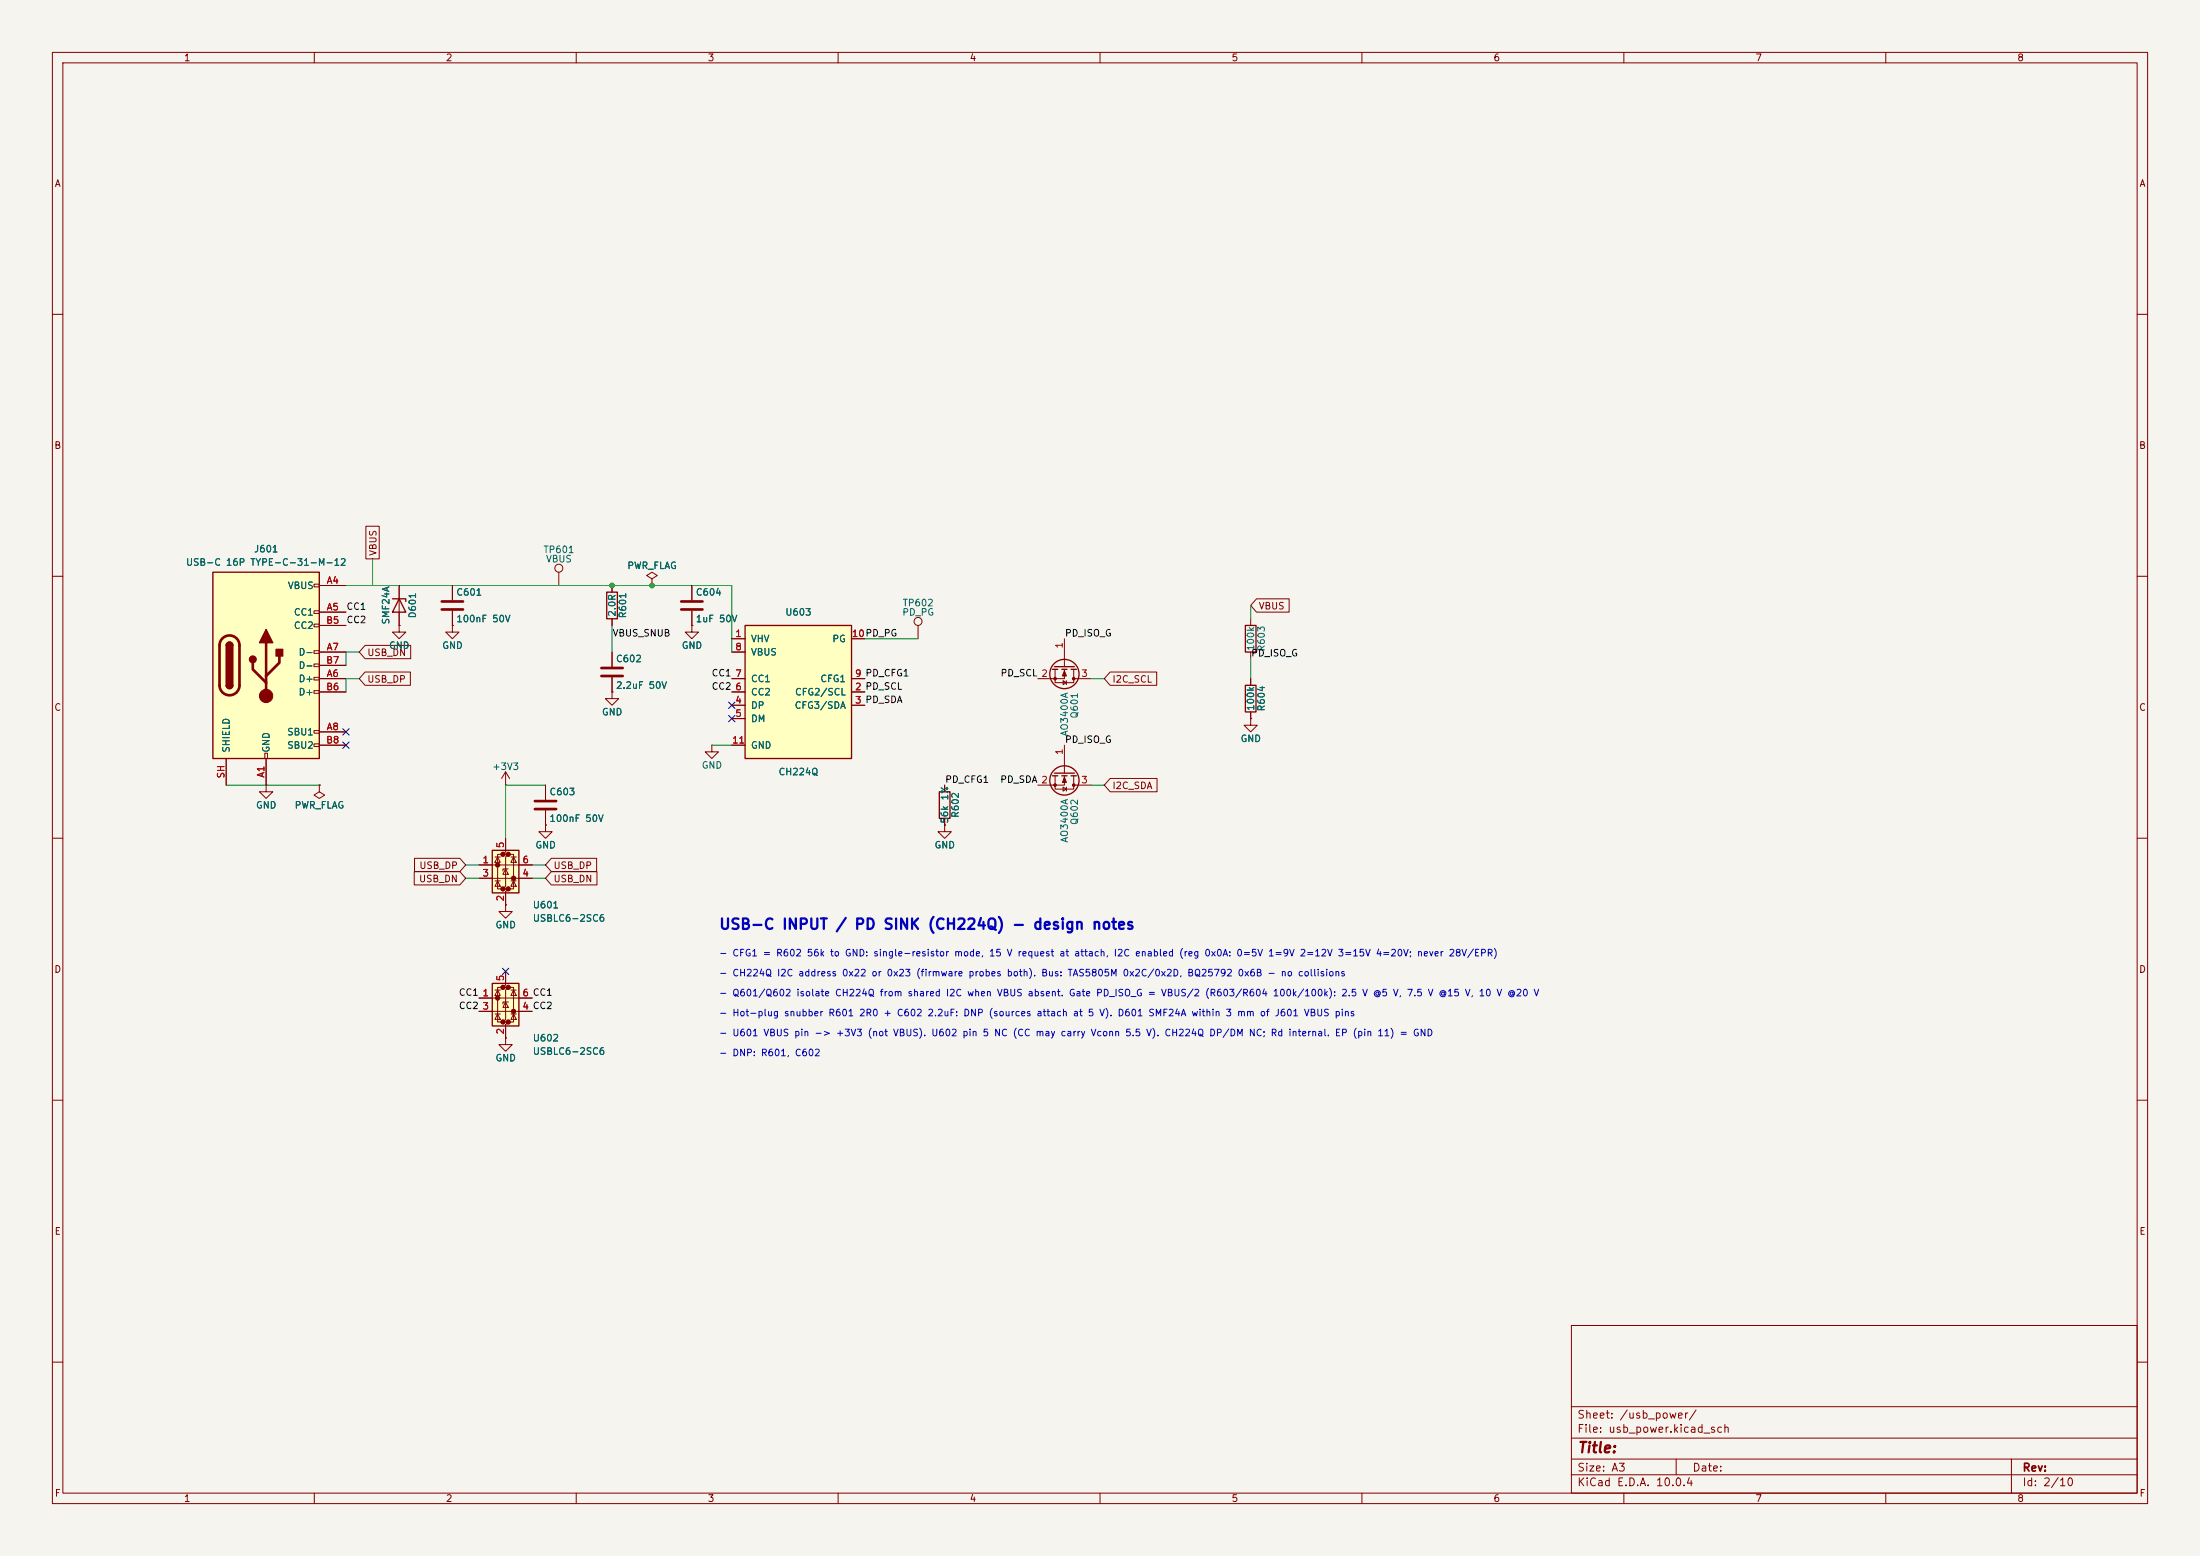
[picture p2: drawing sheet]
<svg xmlns="http://www.w3.org/2000/svg" width="420mm" height="297mm" viewBox="0 0 420 297" stroke-linecap="round" stroke-linejoin="round" font-family="sans-serif">
<path d="M0 0h420v297h-420z" fill="#f5f4ef" stroke="#f5f4ef" stroke-width=".19"/>
<g fill="none" stroke="#840000" stroke-width=".19">
<path d="M10 10h400v277h-400zM12 12h396v273h-396zM60 10v2M110 10v2M160 10v2M210 10v2M260 10v2M310 10v2M360 10v2M10 60h2M408 60h2M10 110h2"/>
<path d="M76.2 119.4v1.3h1.3l-1.3 1.2-1.3-1.2h1.3M76.2 119.4h.1M76.2 111.8v7.6M86.4 119.4v1.3h1.2l-1.2 1.2-1.3-1.2h1.3M86.4 119.4h.1M86.4 111.8v2.8M86.4 116.6v2.8M408 110h2M116.8 124.5v2.8M116.8 129.3v2.8M201.4 127.8v2.5h3.6v-2.5M202.9 129.9l.7 .4-.7 .4z"/>
<path d="M203.2 127.8v1.7h-5.1M203.2 121.9v5.4M203.6 129.9v.8M205 129.5h3.3M10 160h2M408 160h2M96.5 198.1v1.3h1.3l-1.3 1.3-1.3-1.3h1.3M96.5 198.1h.1M10 210h2M408 210h2M300 253h108v32h-108zM10 260h2"/>
<path d="M300 278.5h108M300 274.5h108M300 268.5h108M320 278.5v3M384 278.5v6.5M408 260h2M60 285v2M110 285v2M160 285v2M210 285v2M260 285v2M300 281.5h108"/>
<path d="M310 285v2M360 285v2"/>
</g>
<g fill="none" stroke="#840000" stroke-width=".25">
<path d="M74.9 114.3h2.6v.5M76.2 114.3l1.3 2.5h-2.6zM200.9 127.8h1M201.3 127.3h3.8M202.7 127.8h1M204.5 127.8h1"/>
<circle cx="203.2" cy="128.7" r="2.79"/>
</g>
<g fill="#840000" stroke="#840000" stroke-width=".19">
<path d="M203.2 128l.4 1h-.8z"/>
<circle cx="205" cy="129.5" r=".25"/>
<circle cx="201.4" cy="129.5" r=".25"/>
</g>
<path d="M84.3 114.8h4.1M84.3 116.3h4.1M114.8 127.5h4.1M114.8 129h4.1" fill="none" stroke="#840000" stroke-width=".51"/>
<path d="M40.6 109.2h20.4v35.6h-20.4z" fill="#ffffc2"/>
<g fill="none" stroke="#840000" stroke-width=".19">
<path d="M59.9 111.5h1.1v.5h-1.1zM59.9 116.6h1.1v.5h-1.1zM59.9 119.1h1.1v.5h-1.1zM61 111.8h5M61 116.8h5M61 119.4h5M106.7 109.2v2.6M116.8 111.8v1.2M116.8 118.1v1.3M124.5 110.5l1-.6-1-.7-1.1 .7 1.1 .6v1.3M124.5 111.8h.1M132.1 111.8v2.8"/>
<path d="M132.1 116.6v2.8M238.8 118.1v1.3M59.9 124.2h1.1v.5h-1.1zM59.9 126.7h1.1v.6h-1.1zM59.9 129.3h1.1v.5h-1.1zM59.9 131.8h1.1v.5h-1.1zM59.9 139.4h1.1v.6h-1.1zM61 129.5h5M61 124.5h5M61 139.7h5M61 132.1h5M61 127h5"/>
<path d="M116.8 132.1v1.3h1.3l-1.3 1.2-1.2-1.2h1.2M116.8 132.1h.1M238.8 137.2v1.2h1.2l-1.2 1.3-1.3-1.3h1.3M238.8 137.2h.1M238.8 124.5v1.2M238.8 129.5v1.3M238.8 135.9v1.3M43.2 144.8v5.1M50.5 143.8h.6v1h-.6zM50.8 144.8v5.1M59.9 142h1.1v.5h-1.1zM61 142.2h5"/>
<path d="M135.9 142.2v1.3h1.3l-1.3 1.3-1.3-1.3h1.3M135.9 142.2h.1M180.3 157.5v1.3h1.3l-1.3 1.2-1.2-1.2h1.2M180.3 157.5h.1M180.3 149.9v1.2M180.3 156.2v1.3"/>
<circle cx="106.7" cy="108.5" r=".76"/>
</g>
<path d="M40.6 109.2h20.4v35.6h-20.4zM115.8 113h2.1v5.1h-2.1zM237.7 119.4h2.1v5.1h-2.1zM43.2 123.2a.64 .64 0 0 1 .6-.6 .64 .64 0 0 1 .6 .6M43.2 130.8a.64 .64 0 0 0 .6 .6 .64 .64 0 0 0 .6-.6M237.7 130.8h2.1v5.1h-2.1zM179.3 151.1h2.1v5.1h-2.1z" fill="none" stroke="#840000" stroke-width=".25"/>
<path d="M130 114.8h4.1M130 116.3h4.1M42.5 121.9a1.9 1.9 0 0 1 2-.5 1.9 1.9 0 0 1 1.2 1.8v7.6a1.91 1.91 0 0 1-1.9 1.9 1.91 1.91 0 0 1-1.9-1.9v-7.8l.2-.6zM48.3 126.5v1.3l2.5 2.5M50.8 122.7v10.1M53.3 125.2v1.3l-2.5 2.5" fill="none" stroke="#840000" stroke-width=".51"/>
<g fill="#840000" stroke="#840000" stroke-width=".25">
<path d="M43.2 123.2h1.2v7.6h-1.2z"/>
<path d="M43.4 122.7a.64 .64 0 0 1 .7-.1 .64 .64 0 0 1 .3 .6h-1.2z"/>
<path d="M43.2 130.8h1.2a.64 .64 0 0 1-.6 .6 .64 .64 0 0 1-.6-.6z"/>
<path d="M50.8 120.1l1.3 2.6h-2.6z"/>
<path d="M52.7 124h1.3v1.2h-1.3z"/>
<circle cx="48.3" cy="125.9" r=".63"/>
</g>
<circle cx="50.8" cy="132.8" r="1.27" fill="#840000" stroke="#840000" stroke-width=".19"/>
<path d="M94 187.7h5.1v8.1h-5.1z" fill="#ffffc2"/>
<g fill="#840000" stroke="#840000" stroke-width=".51">
<circle cx="95" cy="190.5" r=".25"/>
<circle cx="96" cy="188.5" r=".25"/>
<circle cx="96" cy="195.1" r=".25"/>
<circle cx="97" cy="188.5" r=".25"/>
<circle cx="97" cy="195.1" r=".25"/>
<circle cx="98" cy="193" r=".25"/>
</g>
<g fill="none" stroke="#840000" stroke-width=".19">
<path d="M50.8 149.9v1.2h1.3l-1.3 1.3-1.3-1.3h1.3M50.8 149.9h.1M61 149.9v1.2l1 .7-1 .6-1.1-.6 1.1-.7M61 149.9h.1M96.5 149.9h.1M96.5 147.3v2.6M96.5 147.3l-.7 1.3M96.5 147.3l.8 1.3M104.1 157.5v1.3h1.3l-1.3 1.2-1.2-1.2h1.2M104.1 157.5h.1M104.1 149.9v2.8M104.1 154.7v2.8"/>
<path d="M201.4 148.1v2.5h3.6v-2.5M202.9 150.2l.7 .4-.7 .4zM203.2 148.1v1.8h-5.1M203.2 142.2v5.4M203.6 150.2v.8M205 149.9h3.3M96.5 172.7v1.3h1.3l-1.3 1.3-1.3-1.3h1.3M96.5 172.7h.1M91.4 190.5h10.2M91.4 193h10.2M94.5 193.5h1M94.5 189h1"/>
<path d="M95 189l.5 1h-1zM95 193.5l.5 1.1h-1zM96 188.5h-1v6.6h1M96.5 185.4v2.6l-.5 .5h1l-.5 .5v5.6l-.5 .5h1l-.5 .5v2.5M96.5 191.3l.5 1h-1zM97 191.3h-1v.3M97 188.5h1v6.6h-1M97.5 193.5h1.1M97.5 189h1.1M98 189l.6 1h-1.1zM98 193.5l.6 1.1h-1.1z"/>
</g>
<g fill="none" stroke="#840000" stroke-width=".25">
<path d="M200.9 148.1h1M201.3 147.6h3.8M202.7 148.1h1M204.5 148.1h1M94 187.7h5.1v8.1h-5.1z"/>
<circle cx="203.2" cy="149" r="2.79"/>
</g>
<g fill="#840000" stroke="#840000" stroke-width=".19">
<path d="M203.2 148.3l.4 1.1h-.8z"/>
<circle cx="205" cy="149.9" r=".25"/>
<circle cx="201.4" cy="149.9" r=".25"/>
</g>
<path d="M102.1 152.9h4.1M102.1 154.4h4.1" fill="none" stroke="#840000" stroke-width=".51"/>
<path d="M94 162.3h5.1v8.1h-5.1z" fill="#ffffc2"/>
<g fill="#840000" stroke="#840000" stroke-width=".51">
<circle cx="95" cy="165.1" r=".25"/>
<circle cx="96" cy="163.1" r=".25"/>
<circle cx="96" cy="169.7" r=".25"/>
<circle cx="97" cy="163.1" r=".25"/>
<circle cx="97" cy="169.7" r=".25"/>
<circle cx="98" cy="167.6" r=".25"/>
</g>
<g fill="none" stroke="#840000" stroke-width=".19">
<path d="M91.4 165.1h10.2M91.4 167.6h10.2M94.5 168.1h1M94.5 163.6h1M95 163.6l.5 1h-1zM95 168.1l.5 1.1h-1zM96 163.1h-1v6.6h1M96.5 160v2.6l-.5 .5h1l-.5 .5v5.6l-.5 .5h1l-.5 .5v2.5M96.5 165.9l.5 1h-1zM97 165.9h-1v.3M97 163.1h1v6.6h-1M97.5 168.1h1.1"/>
<path d="M97.5 163.6h1.1M98 163.6l.6 1h-1.1zM98 168.1l.6 1.1h-1.1z"/>
</g>
<path d="M94 162.3h5.1v8.1h-5.1z" fill="none" stroke="#840000" stroke-width=".25"/>
<path d="M142.2 119.4h20.4v25.4h-20.4z" fill="#ffffc2"/>
<path d="M142.2 119.4h20.4v25.4h-20.4z" fill="none" stroke="#840000" stroke-width=".25"/>
<g fill="none" stroke="#840000" stroke-width=".19">
<path d="M61 111.8h5M61 116.8h5M61 119.4h5M69.8 100.4h2.6v6.3h-2.6zM76.2 119.4h.1M76.2 111.8v2.5M76.2 116.8v2.6M86.4 119.4h.1M86.4 111.8v2.8M86.4 116.6v2.8M116.8 111.8v1.2M116.8 118.1v1.3"/>
<path d="M124.5 111.8h.1M132.1 119.4v1.3h1.2l-1.2 1.2-1.3-1.2h1.3M132.1 119.4h.1M132.1 111.8v2.8M132.1 116.6v2.8M175.3 119.4v2.5M239.9 114.3h6.2v2.5h-6.2l-1.1-1.2zM61 132.1h5M61 129.5h5M61 124.5h5M61 139.7h5M61 127h5"/>
<path d="M69.7 123.2h8.7v2.5h-8.7l-1.1-1.2zM69.7 128.3h8.6v2.5h-8.6l-1.1-1.3zM116.8 132.1h.1M116.8 124.5v2.8M116.8 129.3v2.8M139.7 121.9h2.5M139.7 132.1h2.5M139.7 134.6h2.5M139.7 137.2h2.5M139.7 129.5h2.5M139.7 124.5h2.5M162.6 121.9h2.5"/>
<path d="M162.6 132.1h2.5M162.6 134.6h2.5M162.6 129.5h2.5M211.9 128.3h8.9v2.5h-8.9l-1.1-1.3zM238.8 137.2h.1M238.8 129.5v1.3M238.8 135.9v1.3M43.2 144.8v5.1M50.8 149.9h.1M50.8 144.8v5.1M61 149.9h.1M61 142.2h5"/>
<path d="M104.1 157.5h.1M104.1 149.9v2.8M104.1 154.7v2.8M139.7 142.2h2.5M180.3 157.5h.1M180.3 149.9v1.2M180.3 156.2v1.3M211.9 148.6h9v2.5h-9l-1.1-1.2zM79.1 166.4h8.7l1.1 1.2-1.1 1.3h-8.7zM79.1 163.8h8.7l1.1 1.3-1.1 1.3h-8.7zM91.4 165.1h2.6M91.4 167.6h2.6"/>
<path d="M96.5 172.7h.1M96.5 160v2.6M96.5 170.2v2.5M99.1 165.1h2.5M99.1 167.6h2.5M105.3 166.4h8.7v2.5h-8.7l-1.2-1.3zM105.3 163.8h8.6v2.6h-8.6l-1.2-1.3zM91.4 190.5h2.6M91.4 193h2.6M96.5 198.1h.1M96.5 185.4v2.6M96.5 195.6v2.5"/>
<path d="M99.1 190.5h2.5M99.1 193h2.5"/>
<circle cx="175.3" cy="118.6" r=".76"/>
</g>
<g fill="none" stroke="#009600" stroke-width=".19">
<path d="M66 111.8h73.7v12.7M71.1 106.7v5.1M116.8 119.4v5.1M238.8 115.6v2.5M68.6 129.5h-2.6v2.6M68.6 124.5h-2.6v2.5M165.1 121.9h10.2M208.3 129.5h2.5M238.8 125.7v3.8M43.2 149.9h17.8M104.1 149.9h-7.6v10.1M135.9 142.2h3.8"/>
<path d="M208.3 149.9h2.5M88.9 167.6h2.5M88.9 165.1h2.5M101.6 167.6h2.5M101.6 165.1h2.5"/>
</g>
<path d="M65.4 139.1l1.2 1.2M66.6 139.1l-1.2 1.2M139.1 136.6l1.2 1.2M139.1 134l1.2 1.2M140.3 136.6l-1.2 1.2M140.3 134l-1.2 1.2M65.4 141.6l1.2 1.2M66.6 141.6l-1.2 1.2M95.9 184.8l1.2 1.2M97.1 184.8l-1.2 1.2" fill="none" stroke="#000084" stroke-width=".19"/>
<g fill="#009600" stroke="#009600" stroke-width=".19">
<circle cx="124.5" cy="111.8" r=".46"/>
<circle cx="116.8" cy="111.8" r=".46"/>
</g>
<text font-size="2" fill="#0000c2" x="137.2" y="177.9">USB-C INPUT / PD SINK (CH224Q) - design notes</text>
<text font-size="2" fill="#840000" x="301" y="277.8">Title:</text>
<g font-size="1.5" fill="#840000">
<text x="301" y="273.8">File: usb_power.kicad_sch</text>
<text x="301" y="271.1">Sheet: /usb_power/</text>
<text x="301" y="281.2">Size: A3</text>
<text x="323" y="281.2">Date:</text>
<text x="386" y="281.2">Rev:</text>
<text x="301" y="284">KiCad E.D.A. 10.0.4</text>
<text x="386" y="284">Id: 2/10</text>
</g>
<g font-size="1.3" fill="#840000">
<text x="35" y="12">1</text>
<text x="85" y="12">2</text>
<text x="135" y="12">3</text>
<text x="185" y="12">4</text>
<text x="235" y="12">5</text>
<text x="285" y="12">6</text>
<text x="335" y="12">7</text>
<text x="385" y="12">8</text>
<text x="10.3" y="36">A</text>
<text x="408.3" y="36">A</text>
<text x="10.3" y="86">B</text>
<text x="408.2" y="86">B</text>
<text x="72.2" y="106.2" transform="rotate(-90 72.2 106.2)">VBUS</text>
<text x="240.2" y="116.6">VBUS</text>
<text x="70" y="125.5">USB_DN</text>
<text x="70" y="130.6">USB_DP</text>
<text x="212.2" y="130.6">I2C_SCL</text>
<text x="10.3" y="136">C</text>
<text x="408.2" y="136">C</text>
<text x="212.2" y="150.9">I2C_SDA</text>
<text x="80" y="166.2">USB_DP</text>
<text x="105.6" y="166.2">USB_DP</text>
<text x="79.9" y="168.7">USB_DN</text>
<text x="105.6" y="168.7">USB_DN</text>
<text x="10.3" y="186">D</text>
<text x="408.2" y="186">D</text>
<text x="10.3" y="236">E</text>
<text x="408.3" y="236">E</text>
<text x="10.3" y="286">F</text>
<text x="35" y="287">1</text>
<text x="85" y="287">2</text>
<text x="135" y="287">3</text>
<text x="185" y="287">4</text>
<text x="235" y="287">5</text>
<text x="285" y="287">6</text>
<text x="335" y="287">7</text>
<text x="385" y="287">8</text>
<text x="408.3" y="286">F</text>
</g>
<g font-size="1.3" fill="#006464">
<text x="48.4" y="105.7">J601</text>
<text x="103.6" y="105.9">TP601</text>
<text x="104.1" y="107.7">VBUS</text>
<text x="35.4" y="108.3">USB-C 16P TYPE-C-31-M-12</text>
<text x="54.8" y="112.7">VBUS</text>
<text x="119.6" y="108.9">PWR_FLAG</text>
<text x="56" y="117.8">CC1</text>
<text x="74.6" y="119.3" transform="rotate(-90 74.6 119.3)">SMF24A</text>
<text x="79.7" y="118.1" transform="rotate(-90 79.7 118.1)">D601</text>
<text x="87" y="114">C601</text>
<text x="87" y="119.1">100nF 50V</text>
<text x="117.8" y="117.8" transform="rotate(-90 117.8 117.8)">2.0R</text>
<text x="119.8" y="118.1" transform="rotate(-90 119.8 118.1)">R601</text>
<text x="132.7" y="114">C604</text>
<text x="132.7" y="119.1">1uF 50V</text>
<text x="149.8" y="117.8">U603</text>
<text x="172.1" y="117.8">PD_PG</text>
<text x="172.2" y="116">TP602</text>
<text x="56" y="120.4">CC2</text>
<text x="56.9" y="125.4">D-</text>
<text x="74.2" y="124.2">GND</text>
<text x="84.3" y="124.2">GND</text>
<text x="130" y="124.2">GND</text>
<text x="143.3" y="122.9">VHV</text>
<text x="143.3" y="125.4">VBUS</text>
<text x="158.8" y="122.9">PG</text>
<text x="239.7" y="124.3" transform="rotate(-90 239.7 124.3)">100k</text>
<text x="241.8" y="124.5" transform="rotate(-90 241.8 124.5)">R603</text>
<text x="56.9" y="130.5">D+</text>
<text x="56.9" y="128">D-</text>
<text x="117.5" y="126.7">C602</text>
<text x="117.5" y="131.8">2.2uF 50V</text>
<text x="143.3" y="130.5">CC1</text>
<text x="156.5" y="130.5">CFG1</text>
<text x="56.9" y="133.1">D+</text>
<text x="114.8" y="136.9">GND</text>
<text x="143.3" y="135.6">DP</text>
<text x="143.3" y="133.1">CC2</text>
<text x="151.6" y="135.6">CFG3/SDA</text>
<text x="151.7" y="133.1">CFG2/SCL</text>
<text x="206.1" y="137.3" transform="rotate(-90 206.1 137.3)">Q601</text>
<text x="239.7" y="135.8" transform="rotate(-90 239.7 135.8)">100k</text>
<text x="241.8" y="135.9" transform="rotate(-90 241.8 135.9)">R604</text>
<text x="44.2" y="143.8" transform="rotate(-90 44.2 143.8)">SHIELD</text>
<text x="51.8" y="143.8" transform="rotate(-90 51.8 143.8)">GND</text>
<text x="54.7" y="140.7">SBU1</text>
<text x="54.7" y="143.2">SBU2</text>
<text x="143.3" y="138.1">DM</text>
<text x="143.3" y="143.2">GND</text>
<text x="204.2" y="140.6" transform="rotate(-90 204.2 140.6)">AO3400A</text>
<text x="236.7" y="141.9">GND</text>
<text x="93.9" y="147.3">+3V3</text>
<text x="133.9" y="147">GND</text>
<text x="148.5" y="148.3">CH224Q</text>
<text x="48.8" y="154.6">GND</text>
<text x="56.1" y="154.6">PWR_FLAG</text>
<text x="104.8" y="152.1">C603</text>
<text x="104.8" y="157.2">100nF 50V</text>
<text x="181.3" y="157.3" transform="rotate(-90 181.3 157.3)">56k 1%</text>
<text x="183.3" y="156.2" transform="rotate(-90 183.3 156.2)">R602</text>
<text x="204.2" y="161" transform="rotate(-90 204.2 161)">AO3400A</text>
<text x="206.1" y="157.6" transform="rotate(-90 206.1 157.6)">Q602</text>
<text x="102.1" y="162.3">GND</text>
<text x="178.3" y="162.3">GND</text>
<text x="101.6" y="173.7">U601</text>
<text x="94.5" y="177.5">GND</text>
<text x="101.6" y="176.2">USBLC6-2SC6</text>
<text x="94.5" y="202.9">GND</text>
<text x="101.6" y="201.6">USBLC6-2SC6</text>
<text x="101.6" y="199.1">U602</text>
</g>
<g font-size="1.3" fill="#a90000">
<text x="62.2" y="111.7">A4</text>
<text x="62.2" y="119.4">B5</text>
<text x="62.2" y="116.8">A5</text>
<text x="62.2" y="124.4">A7</text>
<text x="140.3" y="121.9">1</text>
<text x="140.3" y="124.4">8</text>
<text x="162.5" y="121.9">10PD_PG</text>
<text x="162.5" y="121.9">10</text>
<text x="203.2" y="123.9" transform="rotate(-90 203.2 123.9)">1</text>
<text x="62.2" y="127">B7</text>
<text x="62.2" y="129.5">A6</text>
<text x="140.3" y="129.5">7</text>
<text x="163.1" y="129.5">9 PD_CFG1</text>
<text x="163.1" y="129.5">9</text>
<text x="206.3" y="129.5">3</text>
<text x="62.2" y="132.1">B6</text>
<text x="140.3" y="134.6">4</text>
<text x="140.3" y="137.1">5</text>
<text x="140.3" y="132.1">6</text>
<text x="163.1" y="132.1">2 PD_SCL</text>
<text x="163.1" y="134.6">3 PD_SDA</text>
<text x="163.1" y="132.1">2</text>
<text x="163.1" y="134.6">3</text>
<text x="62.2" y="142.2">B8</text>
<text x="62.2" y="139.7">A8</text>
<text x="139.7" y="142.2">11</text>
<text x="43.2" y="148.7" transform="rotate(-90 43.2 148.7)">SH</text>
<text x="50.8" y="148.6" transform="rotate(-90 50.8 148.6)">A1</text>
<text x="203.2" y="144.2" transform="rotate(-90 203.2 144.2)">1</text>
<text x="206.3" y="149.8">3</text>
<text x="96.5" y="162" transform="rotate(-90 96.5 162)">5</text>
<text x="92" y="165.1">1</text>
<text x="92" y="167.6">3</text>
<text x="99.6" y="167.6">4</text>
<text x="99.6" y="165.1">6</text>
<text x="96.5" y="172.2" transform="rotate(-90 96.5 172.2)">2</text>
<text x="92" y="190.5">1</text>
<text x="96.5" y="187.4" transform="rotate(-90 96.5 187.4)">5</text>
<text x="99.6" y="190.5">6 CC1</text>
<text x="99.6" y="190.5">6</text>
<text x="92" y="193">3</text>
<text x="96.5" y="197.6" transform="rotate(-90 96.5 197.6)">2</text>
<text x="99.6" y="193">4 CC2</text>
<text x="99.6" y="193">4</text>
</g>
<g font-size="1.3" fill="#0f0f0f">
<text x="66" y="119.3">CC2</text>
<text x="66" y="116.7">CC1</text>
<text x="116.8" y="121.8">VBUS_SNUB</text>
<text x="203.2" y="121.8">PD_ISO_G</text>
<text x="238.8" y="125.6">PD_ISO_G</text>
<text x="135.7" y="132">CC2</text>
<text x="135.7" y="129.4">CC1</text>
<text x="190.9" y="129.4">PD_SCL 2</text>
<text x="203.2" y="142.1">PD_ISO_G</text>
<text x="180.3" y="149.7">PD_CFG1</text>
<text x="190.8" y="149.7">PD_SDA 2</text>
<text x="87.5" y="190.4">CC1</text>
<text x="87.5" y="192.9">CC2</text>
</g>
<g font-size="1.3" fill="#0000c2">
<text x="137.2" y="182.9">- CFG1 = R602 56k to GND: single-resistor mode, 15 V request at attach, I2C enabled (reg 0x0A: 0=5V 1=9V 2=12V 3=15V 4=20V; never 28V/EPR)</text>
<text x="137.2" y="186.7">- CH224Q I2C address 0x22 or 0x23 (firmware probes both). Bus: TAS5805M 0x2C/0x2D, BQ25792 0x6B - no collisions</text>
<text x="137.2" y="190.5">- Q601/Q602 isolate CH224Q from shared I2C when VBUS absent. Gate PD_ISO_G = VBUS/2 (R603/R604 100k/100k): 2.5 V @5 V, 7.5 V @15 V, 10 V @20 V</text>
<text x="137.2" y="194.3">- Hot-plug snubber R601 2R0 + C602 2.2uF: DNP (sources attach at 5 V). D601 SMF24A within 3 mm of J601 VBUS pins</text>
<text x="137.2" y="198.1">- U601 VBUS pin -&gt; +3V3 (not VBUS). U602 pin 5 NC (CC may carry Vconn 5.5 V). CH224Q DP/DM NC; Rd internal. EP (pin 11) = GND</text>
<text x="137.2" y="201.9">- DNP: R601, C602</text>
</g>
</svg>
